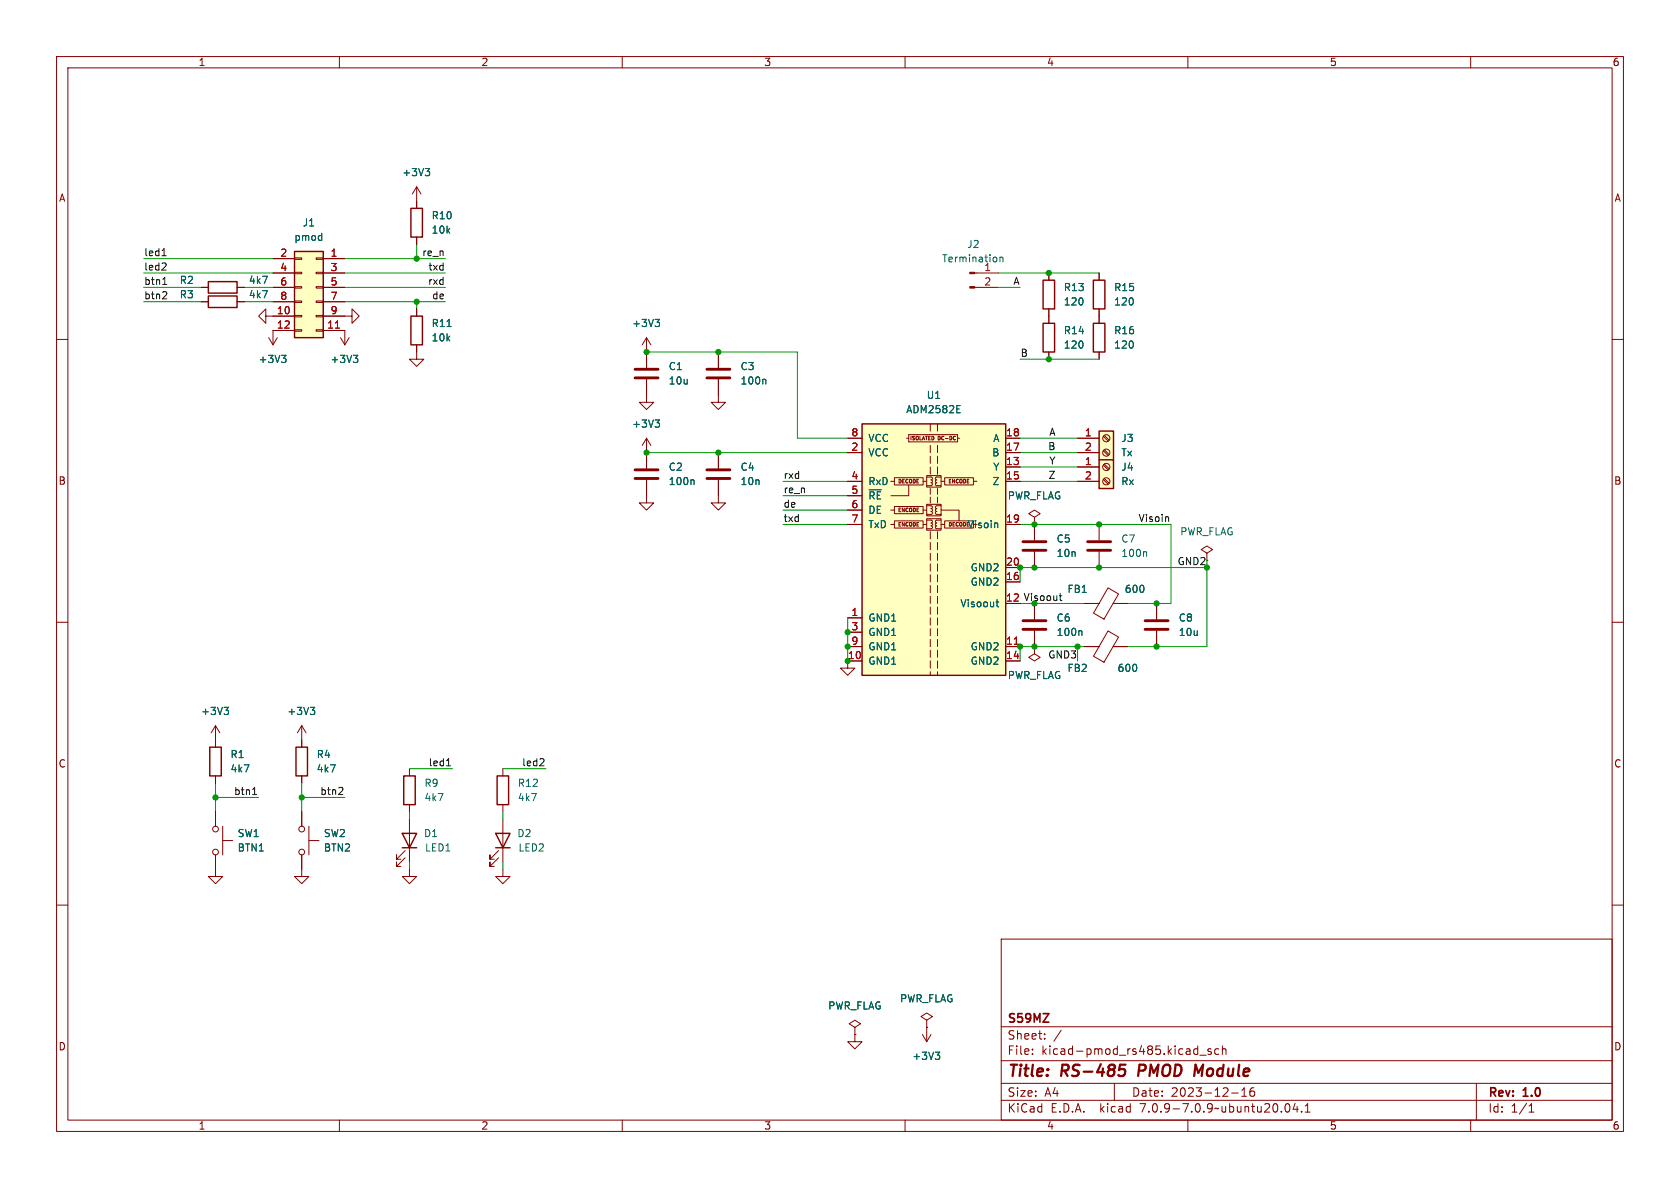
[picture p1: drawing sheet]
<svg xmlns="http://www.w3.org/2000/svg" width="297mm" height="210mm" viewBox="0 0 297 210" stroke-linecap="round" stroke-linejoin="round" font-family="sans-serif">
<g fill="none" stroke="#840000" stroke-width=".18">
<path d="M10 10h277v190h-277zM12 12h273v186h-273zM60 10v2M110 10v2M160 10v2M210 10v2M260 10v2M73.7 33v3.8M73.7 33l-.8 1.3M73.7 33l.7 1.3M10 60h2M35.6 50.8h1.2"/>
<path d="M35.6 53.3h1.2M41.9 50.8h1.3M41.9 53.3h1.3M47 55.9v1.3l-1.3-1.3 1.3-1.3v1.3h5.1M47.5 59.7l.8 1.3M48.3 50.8h3.8M48.3 48.3h3.8M48.3 53.3h3.8M48.3 45.7h3.8M49 59.7l-.7 1.3M52.1 58.3h1.2v.2h-1.2zM52.1 55.8h1.2v.2h-1.2z"/>
<path d="M52.1 53.2h1.2v.3h-1.2zM52.1 50.7h1.2v.2h-1.2zM52.1 48.1h1.2v.3h-1.2zM52.1 45.6h1.2v.2h-1.2zM52.1 58.4h-3.8v2.6M55.9 58.3h1.2v.2h-1.2zM55.9 55.8h1.2v.2h-1.2zM55.9 53.2h1.2v.3h-1.2zM55.9 50.7h1.2v.2h-1.2zM55.9 48.1h1.2v.3h-1.2zM55.9 45.6h1.2v.2h-1.2zM57.1 55.9h5.1v-1.3l1.3 1.3-1.3 1.3v-1.3"/>
<path d="M57.1 50.8h3.9M57.1 48.3h3.9M57.1 53.3h3.9M57.1 58.4h3.9v2.6M57.1 45.7h3.9M60.2 59.7l.8 1.3M61.7 59.7l-.7 1.3M73.7 41.9v1.3M73.7 54.6v1.3M114.3 59.7v5.3M114.3 59.7l-.8 1.3M114.3 59.7l.8 1.3"/>
<path d="M172.3 50.8h4.2M172.3 48.3h4.2M185.4 48.3v1.2M185.4 54.6v2.6M194.3 48.3v1.2M194.3 54.6v2.6M285 60h2M73.7 61v2.5h1.2l-1.2 1.3-1.3-1.3h1.3M114.3 67.1v4h1.3l-1.3 1.3-1.3-1.3h1.3M114.3 77.5v5.3M114.3 77.5l-.8 1.2M114.3 77.5l.8 1.2"/>
<path d="M127 67.1v4h1.3l-1.3 1.3-1.3-1.3h1.3M127 62.2v2.8M149.9 77.5h2.5M160.3 77.5h.4M160.7 76.8h8.6v1.3h-8.6zM164.5 74.9v1.3M164.5 78.7v1.3M165.7 74.9v1.3M165.7 78.7v1.3M169.3 77.5h.4M177.8 77.5h2.5M185.4 62.2v1.3"/>
<path d="M190.5 77.5h3.8M194.3 62.2v1.3M195 79.7l.9 .8M195 77.1l.9 .9M195.2 79.5l.9 .8M195.2 77l.9 .8M114.3 84.8v4.1h1.3l-1.3 1.3-1.3-1.3h1.3M127 84.8v4.1h1.3l-1.3 1.3-1.3-1.3h1.3M127 80v2.8M149.9 80h2.5M149.9 85.1h2.5M149.9 92.7h2.5"/>
<path d="M149.9 90.2h2.5M149.9 87.6h2.5M157.5 85.1h.6M157.5 92.7h.6M157.5 90.2h.6M158.1 92.1h5.1v1.2h-5.1zM158.1 89.5h5.1v1.3h-5.1zM158.1 84.5h5.1v1.2h-5.1zM160.7 85.7v1.9h-3.2M163.2 85.1h.6M163.2 92.7h.6M163.2 90.2h.6"/>
<path d="M163.8 91.7h2.6v2h-2.6zM163.8 89.2h2.6v2h-2.6zM163.8 84.1h2.6v2h-2.6zM163.8 91.9l.9 .1 .1 .2-.2 .3 .2 .2v.2l-.2 .1 .2 .1v.3l-1 .1M163.8 89.4h.9l.1 .3-.2 .2 .2 .2v.2l-.2 .1 .2 .2v.2l-1 .1M163.8 84.3h.9l.1 .3-.2 .2 .2 .2v.2l-.2 .1 .2 .2v.3l-1 .1M164.5 80.6v1.3M164.5 82.6v1.2M164.5 86.4v1M164.5 87.9v1M164.5 94v1.3M164.5 95.9v1.3"/>
<path d="M164.5 97.8v1.3M164.5 99.7v1.3M165.7 80.6v1.3M165.7 82.6v1.2M165.7 86.4v1M165.7 87.9v1M165.7 94v1.3M165.7 95.9v1.3M165.7 97.8v1.3M165.7 99.7v1.3M166.4 91.9l-.9 .1-.1 .2 .2 .3-.2 .2v.2l.2 .1-.2 .1v.3l1 .1M166.4 89.4h-.9l-.1 .3 .2 .2-.2 .2v.2l.2 .1-.2 .2v.2l1 .1"/>
<path d="M166.4 84.3h-.9l-.1 .3 .2 .2-.2 .2v.3h.2l-.2 .2v.3l1 .1M166.4 90.2h3.1v1.9M166.4 85.1h.6M166.4 92.7h.6M167 92.1h5.1v1.2h-5.1zM167 84.5h5.1v1.2h-5.1zM172.1 85.1h.6M177.8 80h2.5M177.8 82.6h2.5M177.8 85.1h2.5M177.8 92.7h2.5M182.9 91.4l1-.6-1-.6-1 .6 1 .6v1.3"/>
<path d="M182.9 92.7h.1M182.9 92.7v2.8M182.9 97.5v2.8M190.5 80h3.8M190.5 82.6h3.8M190.5 85.1h3.8M194.3 92.7v2.8M194.3 97.5v2.8M195 84.8l.9 .8M195 82.2l.9 .9M195.2 84.6l.9 .8M195.2 82l.9 .9"/>
<path d="M213.4 97.8l1-.6-1-.7-1.1 .7 1.1 .6v1.3M10 110h2M149.9 109.2h2.5M149.9 114.3h2.5M149.9 111.8h2.5M152.4 116.8h-2.5v1.3h1.2l-1.2 1.3-1.3-1.3h1.3M164.5 101.6v1.3M164.5 103.5v1.3M164.5 105.4v1.3M164.5 107.3v1.3M164.5 109.2v1.3M164.5 111.1v1.3"/>
<path d="M164.5 113v1.3M164.5 114.9v1.3M164.5 116.8v1.3M164.5 118.7v.7M165.7 101.6v1.3M165.7 103.5v1.3M165.7 105.4v1.3M165.7 107.3v1.3M165.7 109.2v1.3M165.7 111.1v1.3M165.7 113v1.3M165.7 114.9v1.3"/>
<path d="M165.7 116.8v1.3M165.7 118.7v.7M177.8 116.8h2.5M177.8 114.3h2.5M177.8 102.9h2.5M177.8 100.3h2.5M182.9 114.3v1.3l-1 .6 1 .6 1-.6-1-.6M182.9 114.3h.1M182.9 106.7v2.8M182.9 111.5v2.8M191.8 114.3h2.5M191.8 106.7h2.5"/>
<path d="M195.9 111.5l1.8 1.1-2.5 4.5-1.9-1.1zM195.9 103.9l1.8 1.1-2.5 4.4-1.9-1zM196.8 114.3h2.6M196.8 106.7h2.6M204.5 106.7v2.8M204.5 111.5v2.8M285 110h2M38.1 128.3v3.8M38.1 137.2v1.2M38.1 128.3l-.8 1.2M38.1 128.3l.8 1.2M53.3 128.3v3.8"/>
<path d="M53.3 137.2v1.2M53.3 128.3l-.7 1.2M53.3 128.3l.8 1.2M72.4 135.9v1.3M88.9 135.9v1.3M10 160h2M38.1 151.1v3.8h1.3l-1.3 1.3-1.3-1.3h1.3M38.1 143.5v2.6M39.4 148.6h1.7M39.4 146.1v5M53.3 151.1v3.8h1.3l-1.3 1.3-1.2-1.3h1.2M53.3 143.5v2.6"/>
<path d="M54.6 148.6h1.8M54.6 146.1v5M71.6 151.6l-1.5 1.6v-.8v.8h.8M71.6 150.4l-1.5 1.5v-.8v.8h.8M72.4 153.7v1.2h1.3l-1.3 1.3-1.3-1.3h1.3M72.4 142.2v1.3M72.4 144.8v7.6M88.1 151.6l-1.5 1.6v-.8v.8h.8M88.1 150.4l-1.5 1.5v-.8v.8h.8M88.9 153.7v1.2h1.3l-1.3 1.3-1.3-1.3h1.3M88.9 142.2v1.3M88.9 144.8v7.6"/>
<path d="M285 160h2M177 166h108v32h-108zM60 198v2M110 198v2M151.1 182.9v1.3h1.3l-1.3 1.2-1.2-1.2h1.2M151.1 181.6l1-.6-1-.7-1 .7 1 .6v1.3M151.1 182.9h.1M160 198v2M163.1 182.9l.7 1.3M163.8 180.3l1-.6-1-.6-1 .6 1 .6v1.3M163.8 181.6h.1M163.8 181.6v2.6"/>
<path d="M164.6 182.9l-.8 1.3M177 194.5h108M177 191.5h108M177 187.5h108M177 181.5h108M182.5 186.3v.1M182.5 185.5v.1M184.7 183.6v.1M184.7 182.8v.1M187.6 182.1l-1.3 2M197 191.5v3M210 198v2"/>
<path d="M211.6 185.4l.1 .1M211.7 184.9v1.5M211.7 186.3l-.1 .1M212.1 186.5h1.1M214.1 185.5l-.4-.1-.2 .2 .1 .2 .5 .2v.3h-.6M215.5 185.5l-.5-.1-.3 .3v.4l.2 .2h.6M216.1 185.5l.2-.1 .4 .1v.9M216.1 184.9v1.5M217.7 193.2h1.2M219.5 193.8h.9M219.5 192.7l.5-.4v1.5M221.7 192.3a.59 .59 0 0 0-.7 .6v.6l.1 .2 .4 .1 .2-.1 .1-.5-.1-.3h-.5l-.2 .3"/>
<path d="M227.3 195.2l.2-.1a.81 .81 0 0 1 .6 .6 .81 .81 0 0 1-.3 .8l-.1 .1a.81 .81 0 0 1-.4-1.4zM229 195l-.4 1.1h.9M229.3 195.6v1M230.1 196.5v.1M230.7 196.6h.9M230.7 195.5l.5-.4v1.5M260 198v2M261 191.5v6.5M270.3 196.6h.9M270.3 195.5l.4-.4v1.5"/>
<circle cx="195.6" cy="77.5" r=".63"/>
<circle cx="195.6" cy="80" r=".63"/>
<circle cx="195.6" cy="82.5" r=".63"/>
<circle cx="195.6" cy="85.1" r=".63"/>
<circle cx="38.1" cy="150.6" r=".51"/>
<circle cx="38.1" cy="146.6" r=".51"/>
<circle cx="53.3" cy="150.6" r=".51"/>
<circle cx="53.3" cy="146.6" r=".51"/>
</g>
<path d="M198 188.2h1M198.1 189l.7 .1 .1 .3v.4l-.5 .4h-.4M201.5 188.2l-.3 2M211.4 188.2l.4 1.4 .9-1.4" fill="none" stroke="#840000" stroke-width=".4"/>
<g fill="#840000" stroke="#840000" stroke-width=".18">
<path d="M171.4 50.7h.9v.2h-.9z"/>
<path d="M171.4 48.1h.9v.3h-.9z"/>
</g>
<g fill="none" stroke="#006464" stroke-width=".18">
<path d="M75.2 29.8h.8l-.5 .5M75.7 30.3l.3 .2v.3l-.3 .3M79 57.7h.8M115.8 56.5h.8l-.4 .4M116.4 56.9l.2 .3v.3l-.2 .2M176.8 45.5v.8M176.8 45.6l.2-.1h.3v.8M49.8 62.8h.8l-.5 .5M50.3 63.3l.3 .2v.3l-.3 .3M62.5 62.8h.8l-.5 .5M63 63.3l.3 .2v.3l-.3 .3M115.8 74.2h.8l-.4 .5"/>
<path d="M116.4 74.7l.2 .3v.3l-.2 .2M135.2 67l.2 .2v.7M169.2 73h.6M169.2 71.7h.6M122.5 84.8l.2 .2v.7M153.6 86.6h2.2M176.2 92.4l.2 .2v.7M202.5 97.5l.2 .2v.7M176.1 106.4h.5M176.3 106v1.1l.3 .2M191.1 111.5l.2 .2v.6M39.6 125h.8l-.4 .5"/>
<path d="M40.2 125.5l.2 .3v.3l-.2 .2M54.9 125h.7l-.4 .5M55.4 125.5l.2 .3v.3l-.2 .2M165.3 186h.8l-.4 .5M165.9 186.5l.2 .2v.3l-.2 .3"/>
</g>
<g fill="none" stroke="#840000" stroke-width=".25">
<path d="M72.6 36.8h2.1v5.1h-2.1zM36.8 49.8h5.1v2h-5.1zM36.8 52.3h5.1v2.1h-5.1zM52.1 44.5h5v15.2h-5zM72.6 55.9h2.1v5.1h-2.1zM184.4 57.2h2v5h-2zM184.4 49.5h2v5.1h-2zM193.3 57.2h2v5h-2zM193.3 49.5h2v5.1h-2zM152.4 74.9h25.4v44.5h-25.4zM194.3 76.2h2.5v5.1h-2.5zM194.3 81.3h2.5v5.1h-2.5z"/>
<path d="M37.1 132.1h2v5.1h-2zM52.3 132.1h2.1v5.1h-2.1zM71.4 137.2h2v5h-2zM87.9 137.2h2v5h-2zM71.1 147.3h2.6l-1.3 2.6zM71.1 149.9h2.6M87.6 147.3h2.6l-1.3 2.6zM87.6 149.9h2.6"/>
</g>
<g fill="#ffffc2" stroke="#ffffc2" stroke-width=".18">
<path d="M194.3 76.2h2.5v5.1h-2.5z"/>
<path d="M194.3 81.3h2.5v5.1h-2.5z"/>
<path d="M52.1 44.5h5v15.2h-5z"/>
<path d="M152.4 74.9h25.4v44.5h-25.4z"/>
</g>
<g fill="none" stroke="#840000" stroke-width=".51">
<path d="M112.3 66.8h4M112.3 65.3h4M125 66.8h4M125 65.3h4M112.3 84.6h4M112.3 83.1h4M125 84.6h4M125 83.1h4M180.8 97.3h4.1M180.8 95.8h4.1M192.3 97.3h4M192.3 95.8h4"/>
<path d="M180.8 111.3h4.1M180.8 109.7h4.1M202.4 111.3h4.1M202.4 109.7h4.1"/>
</g>
<path d="M59.3 58h.7M179.3 113.9h.7" fill="none" stroke="#a90000" stroke-width=".18"/>
<g fill="none" stroke="#0f0f0f" stroke-width=".18">
<path d="M28.6 45.2h.8M28.8 50.3h.7M29 49.2l.1-.2v1.3M29.2 46.5l.2 .2-.1 .3-.7 .7h.8M29.4 51.6l.1 .2-.1 .3-.7 .7h.8M206.4 91.4l.2 .1v.7M187.3 105.3h.4M187.4 104.9v1.1l.3 .2M44.9 139.4l.1-.2v1.3M60.5 139.2l.1 .2v.3l-.8 .8h.8M78.9 135.4h.8M96.1 134.2l.1 .1-.1 .4-.7 .7h.8"/>
<path d="M44.7 140.5h.7"/>
</g>
<g fill="none" stroke="#009600" stroke-width=".18">
<path d="M25.4 50.8h10.2M25.4 53.3h10.2M25.4 48.3h22.9M25.4 45.7h22.9M43.2 50.8h5.1M43.2 53.3h5.1M61 50.8h17.7M61 53.3h17.7M61 48.3h17.7M61 45.7h17.7M73.7 43.2v2.5M73.7 53.3v1.3"/>
<path d="M176.5 50.8h3.8M176.5 48.3h17.8M114.3 62.2h26.7v15.3h8.9M180.3 63.5h14M180.3 77.5h10.2M114.3 80h35.6M138.4 92.7h11.5M138.4 85.1h11.5M138.4 90.2h11.5M138.4 87.6h11.5M180.3 92.7h26.7v14h-7.6M180.3 80h10.2"/>
<path d="M180.3 85.1h10.2M180.3 82.6h10.2M149.9 109.2v7.6M180.3 102.9v-2.6h33.1v14h-14M182.9 106.7h8.9M190.5 114.3v2.5M191.8 114.3h-11.5v2.5M38.1 138.4v5.1M53.3 138.4v5.1M72.4 135.9h7.6M88.9 135.9h7.6M38.1 141h7.6"/>
<path d="M53.3 141h7.7M72.4 143.5v1.3M72.4 152.4v1.3M88.9 143.5v1.3M88.9 152.4v1.3"/>
</g>
<g fill="#009600" stroke="#009600" stroke-width=".18">
<circle cx="182.9" cy="106.7" r=".46"/>
<circle cx="180.3" cy="100.3" r=".46"/>
<circle cx="180.3" cy="114.3" r=".46"/>
<circle cx="182.9" cy="114.3" r=".46"/>
<circle cx="182.9" cy="100.3" r=".46"/>
<circle cx="149.9" cy="116.8" r=".46"/>
<circle cx="204.5" cy="114.3" r=".46"/>
<circle cx="204.5" cy="106.7" r=".46"/>
<circle cx="213.4" cy="100.3" r=".46"/>
<circle cx="190.5" cy="114.3" r=".46"/>
<circle cx="149.9" cy="111.8" r=".46"/>
<circle cx="149.9" cy="114.3" r=".46"/>
<circle cx="114.3" cy="62.2" r=".46"/>
<circle cx="73.7" cy="53.3" r=".46"/>
<circle cx="114.3" cy="80" r=".46"/>
<circle cx="127" cy="62.2" r=".46"/>
<circle cx="127" cy="80" r=".46"/>
<circle cx="194.3" cy="92.7" r=".46"/>
<circle cx="194.3" cy="100.3" r=".46"/>
<circle cx="182.9" cy="92.7" r=".46"/>
<circle cx="185.4" cy="63.5" r=".46"/>
<circle cx="185.4" cy="48.3" r=".46"/>
<circle cx="53.3" cy="141" r=".46"/>
<circle cx="38.1" cy="141" r=".46"/>
<circle cx="73.7" cy="45.7" r=".46"/>
</g>
<g font-size="2.8" fill="#840000">
<text x="178" y="190.9">Title:</text>
<text x="187.7" y="190.9">RS-485</text>
<text x="202.1" y="190.9">PMOD</text>
<text x="212.8" y="190.9">Module</text>
</g>
<g font-size="2.1" fill="#840000">
<text x="178" y="184">Sheet:</text>
<text x="178" y="181.2">S59MZ</text>
<text x="178" y="186.7">File:</text>
<text x="184.1" y="186.7">kicad-pmod_rs485.kicad_sch</text>
<text x="178" y="196.9">KiCad</text>
<text x="178" y="194.1">Size:</text>
<text x="184.7" y="194.1">A4</text>
<text x="185.7" y="196.9">E.D.A.</text>
<text x="194.6" y="196.9">kicad</text>
<text x="200" y="194.1">Date:</text>
<text x="201.8" y="196.9">7.0.9-7.0.9~ubuntu20.04.1</text>
<text x="207" y="194.1">2023-12-16</text>
<text x="263" y="194.3">Rev:</text>
<text x="263" y="196.9">Id:</text>
<text x="267.1" y="196.9">1/1</text>
<text x="269.4" y="194.3">1.0</text>
</g>
<g font-size="1.8" fill="#840000">
<text x="35" y="11.9">1</text>
<text x="85" y="11.9">2</text>
<text x="135" y="11.9">3</text>
<text x="185" y="11.9">4</text>
<text x="235" y="11.9">5</text>
<text x="285" y="11.9">6</text>
<text x="10.3" y="35.9">A</text>
<text x="285.3" y="35.9">A</text>
<text x="10.3" y="85.9">B</text>
<text x="285.3" y="85.9">B</text>
<text x="177.8" y="106.4">12 Visoout</text>
<text x="10.3" y="135.9">C</text>
<text x="285.3" y="135.9">C</text>
<text x="10.3" y="185.9">D</text>
<text x="285.3" y="185.9">D</text>
<text x="35" y="199.9">1</text>
<text x="85" y="199.9">2</text>
<text x="135" y="199.9">3</text>
<text x="185" y="199.9">4</text>
<text x="235" y="199.9">5</text>
<text x="285" y="199.9">6</text>
</g>
<g font-size="1.8" fill="#006464">
<text x="71" y="31.3">+3V3</text>
<text x="53.4" y="40.2">J1</text>
<text x="76.2" y="41.5">10k</text>
<text x="76.2" y="39">R10</text>
<text x="51.9" y="42.8">pmod</text>
<text x="166.5" y="46.6">Termination</text>
<text x="170.9" y="44">J2</text>
<text x="31.7" y="50.4">R2</text>
<text x="31.7" y="52.9">R3</text>
<text x="43.9" y="50.4">4k7</text>
<text x="43.9" y="52.9">4k7</text>
<text x="173.9" y="48">1</text>
<text x="188" y="51.7">R13</text>
<text x="196.9" y="51.7">R15</text>
<text x="76.2" y="58">R11</text>
<text x="111.7" y="58">+3V3</text>
<text x="188" y="54.2">120</text>
<text x="188" y="59.3">R14</text>
<text x="196.9" y="54.2">120</text>
<text x="196.9" y="59.3">R16</text>
<text x="45.6" y="64.4">+3V3</text>
<text x="58.3" y="64.4">+3V3</text>
<text x="76.2" y="60.6">10k</text>
<text x="118.1" y="65.6">C1</text>
<text x="130.8" y="65.6">C3</text>
<text x="188" y="61.8">120</text>
<text x="196.9" y="61.8">120</text>
<text x="118.1" y="68.2">10u</text>
<text x="130.8" y="68.2">100n</text>
<text x="163.7" y="70.7">U1</text>
<text x="111.7" y="75.8">+3V3</text>
<text x="160.1" y="73.3">ADM2582E</text>
<text x="118.1" y="83.4">C2</text>
<text x="130.8" y="83.4">C4</text>
<text x="153.4" y="80.9">VCC</text>
<text x="153.4" y="78.3">VCC</text>
<text x="175.3" y="80.9">B</text>
<text x="175.5" y="83.4">Y</text>
<text x="175.5" y="78.3">A</text>
<text x="198.1" y="78.3">J3</text>
<text x="198.1" y="80.9">Tx</text>
<text x="198.1" y="83.4">J4</text>
<text x="118.1" y="86">100n</text>
<text x="130.8" y="86">10n</text>
<text x="153.4" y="86">RxD</text>
<text x="153.4" y="88.5">~{RE}</text>
<text x="175.4" y="86">Z</text>
<text x="178.1" y="88.5">PWR_FLAG</text>
<text x="198.1" y="86">Rx</text>
<text x="153.4" y="91">DE</text>
<text x="153.4" y="93.6">TxD</text>
<text x="171" y="93.6">Visoin</text>
<text x="208.5" y="94.8">PWR_FLAG</text>
<text x="171.5" y="101.2">GND2</text>
<text x="186.7" y="96.1">C5</text>
<text x="186.7" y="98.7">10n</text>
<text x="198.1" y="96.1">C7</text>
<text x="198.1" y="98.7">100n</text>
<text x="169.7" y="107.5">Visoout</text>
<text x="171.5" y="103.7">GND2</text>
<text x="188.6" y="105">FB1</text>
<text x="198.7" y="105">600</text>
<text x="153.4" y="110.1">GND1</text>
<text x="153.4" y="112.6">GND1</text>
<text x="186.7" y="110.1">C6</text>
<text x="186.7" y="112.6">100n</text>
<text x="208.3" y="110.1">C8</text>
<text x="208.3" y="112.6">10u</text>
<text x="153.4" y="117.7">GND1</text>
<text x="153.4" y="115.2">GND1</text>
<text x="171.5" y="115.2">GND2</text>
<text x="171.5" y="117.7">GND2</text>
<text x="188.6" y="119">FB2</text>
<text x="197.5" y="119">600</text>
<text x="178.1" y="120.2">PWR_FLAG</text>
<text x="35.5" y="126.6">+3V3</text>
<text x="50.7" y="126.6">+3V3</text>
<text x="40.6" y="134.2">R1</text>
<text x="40.6" y="136.8">4k7</text>
<text x="55.9" y="134.2">R4</text>
<text x="55.9" y="136.8">4k7</text>
<text x="74.9" y="139.3">R9</text>
<text x="74.9" y="141.8">4k7</text>
<text x="91.4" y="141.8">4k7</text>
<text x="91.4" y="139.3">R12</text>
<text x="41.9" y="148.2">SW1</text>
<text x="57.2" y="148.2">SW2</text>
<text x="74.9" y="148.2">D1</text>
<text x="91.4" y="148.2">D2</text>
<text x="41.9" y="150.7">BTN1</text>
<text x="57.2" y="150.7">BTN2</text>
<text x="75" y="150.7">LED1</text>
<text x="91.5" y="150.7">LED2</text>
<text x="146.3" y="178.7">PWR_FLAG</text>
<text x="159" y="177.4">PWR_FLAG</text>
<text x="161.2" y="187.6">+3V3</text>
</g>
<g font-size="1.8" fill="#0f0f0f">
<text x="25.4" y="45.4">led1</text>
<text x="25.4" y="47.9">led2</text>
<text x="74.5" y="45.4">re_n</text>
<text x="75.6" y="47.9">txd</text>
<text x="25.4" y="53">btn2</text>
<text x="25.4" y="50.5">btn1</text>
<text x="75.6" y="50.5">rxd</text>
<text x="76.3" y="53">de</text>
<text x="179" y="50.5">A</text>
<text x="180.3" y="63.2">B</text>
<text x="185.4" y="77.1">A</text>
<text x="185.2" y="79.7">B</text>
<text x="185.4" y="82.2">Y</text>
<text x="138.4" y="87.3">re_n</text>
<text x="138.4" y="89.8">de</text>
<text x="138.4" y="84.7">rxd</text>
<text x="185.3" y="84.7">Z</text>
<text x="138.4" y="92.4">txd</text>
<text x="201.2" y="92.4">Visoin</text>
<text x="185.2" y="116.5">GND3</text>
<text x="75.7" y="135.5">led1</text>
<text x="92.2" y="135.5">led2</text>
<text x="41.3" y="140.6">btn1</text>
<text x="56.5" y="140.6">btn2</text>
</g>
<g font-size="1.8" fill="#a90000">
<text x="49.5" y="45.5">2</text>
<text x="58.3" y="45.5">1</text>
<text x="49.5" y="48">4</text>
<text x="49.5" y="50.5">6</text>
<text x="49.5" y="53.1">8</text>
<text x="58.3" y="48">3</text>
<text x="58.3" y="50.5">5</text>
<text x="58.3" y="53.1">7</text>
<text x="173.9" y="50.5">2</text>
<text x="48.9" y="55.6">10</text>
<text x="48.9" y="58.2">12</text>
<text x="57.7" y="58.2">11</text>
<text x="58.3" y="55.6">9</text>
<text x="150.4" y="77.2">8</text>
<text x="177.8" y="77.2">18</text>
<text x="191.7" y="77.2">1</text>
<text x="150.4" y="79.8">2</text>
<text x="177.8" y="82.3">13</text>
<text x="177.8" y="79.8">17</text>
<text x="191.7" y="79.8">2</text>
<text x="191.7" y="82.3">1</text>
<text x="150.4" y="84.8">4</text>
<text x="150.4" y="87.4">5</text>
<text x="150.4" y="89.9">6</text>
<text x="177.8" y="84.8">15</text>
<text x="191.7" y="84.8">2</text>
<text x="150.4" y="92.5">7</text>
<text x="177.8" y="92.5">19</text>
<text x="177.8" y="100.1">20</text>
<text x="177.8" y="102.6">16</text>
<text x="177.8" y="106.4">12</text>
<text x="150.4" y="109">1</text>
<text x="150.4" y="111.5">3</text>
<text x="149.8" y="116.6">10</text>
<text x="150.4" y="114">9</text>
<text x="177.8" y="114">11</text>
<text x="177.8" y="116.6">14</text>
</g>
<text font-size="1.8" fill="#009600" x="208.1" y="100">GND2</text>
<g font-size=".9" fill="#840000">
<text x="160.7" y="78">ISOLATED</text>
<text x="165.9" y="78">DC-DC</text>
<text x="158.6" y="85.6">DECODE</text>
<text x="167.5" y="85.6">ENCODE</text>
<text x="158.6" y="93.3">ENCODE</text>
<text x="158.6" y="90.7">ENCODE</text>
<text x="167.5" y="93.3">DECODE</text>
</g>
</svg>
